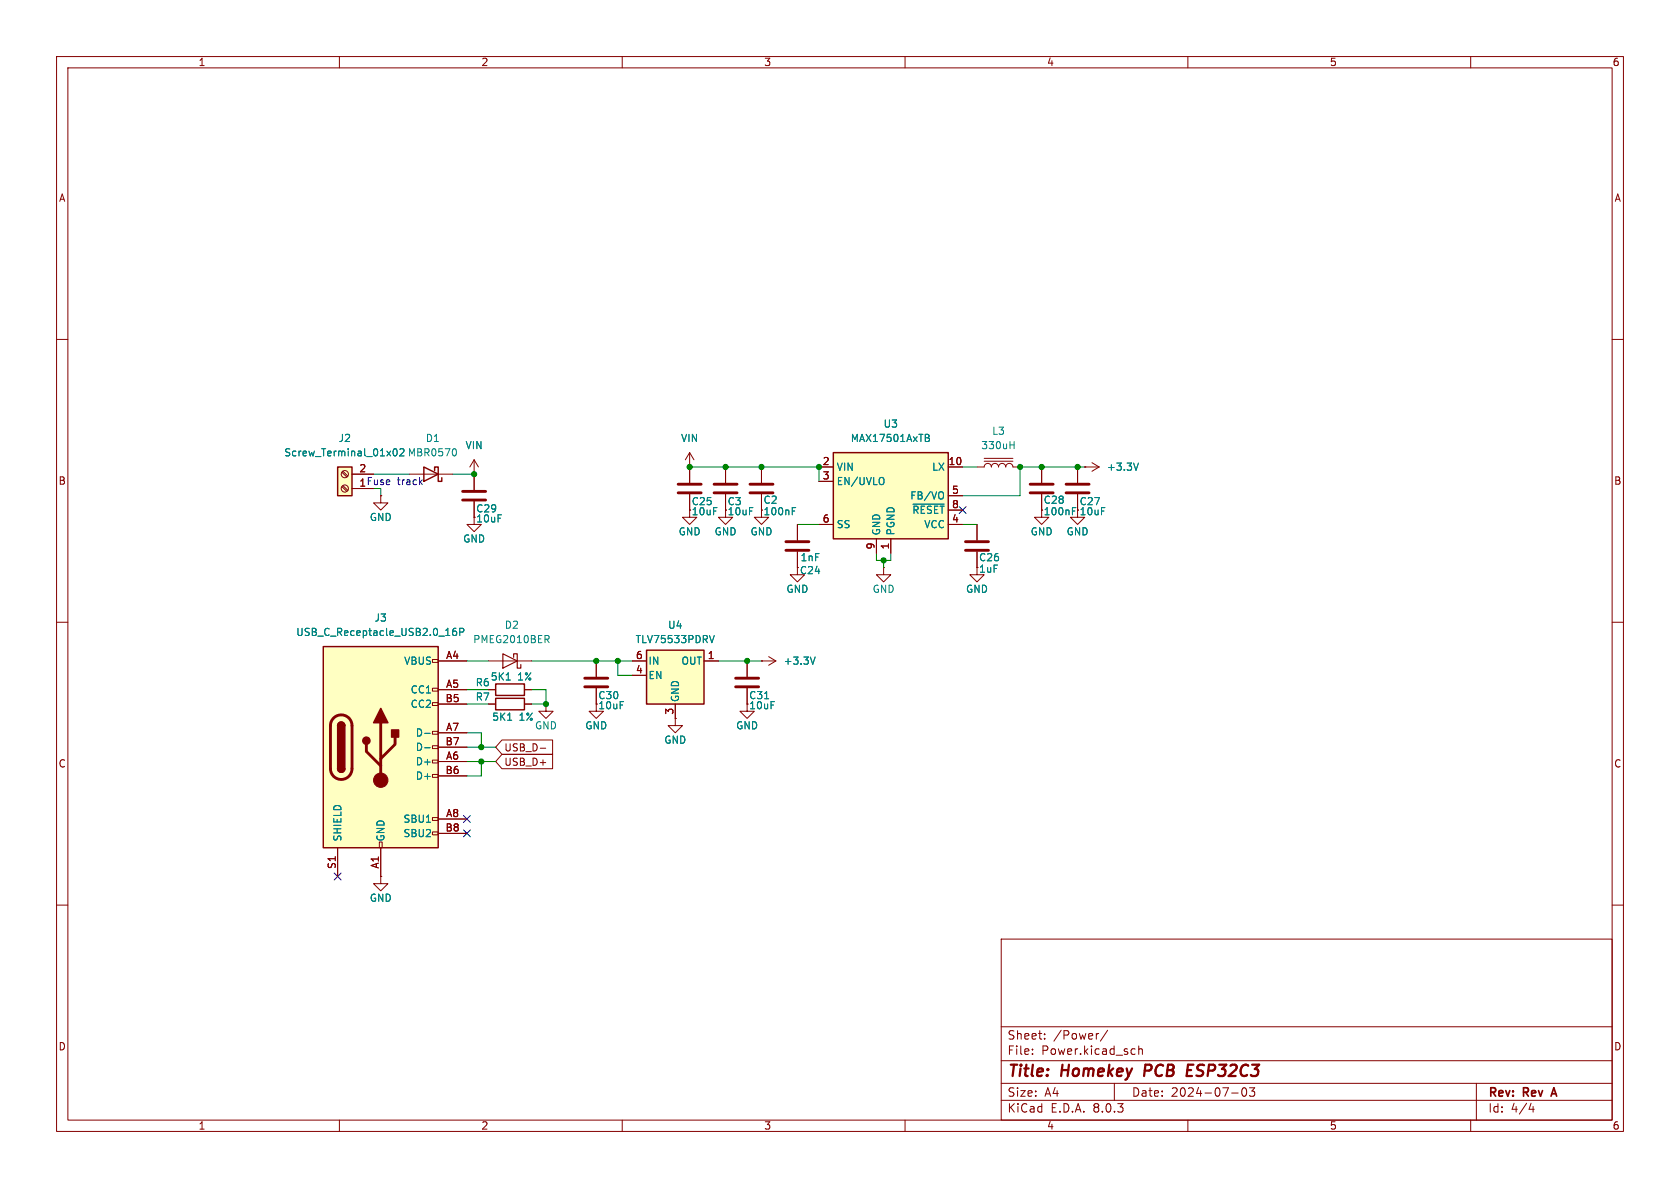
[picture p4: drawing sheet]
<svg xmlns="http://www.w3.org/2000/svg" width="297mm" height="210mm" viewBox="0 0 297 210" stroke-linecap="round" stroke-linejoin="round" font-family="sans-serif">
<g fill="none" stroke="#840000" stroke-width=".18">
<path d="M10 10h277v190h-277zM12 12h273v186h-273zM60 10v2M110 10v2M160 10v2M210 10v2M260 10v2M10 60h2M285 60h2M190.5 87.4v4h1.3l-1.3 1.3-1.3-1.3h1.3M190.5 82.6v2.7M191.8 82.6h.1"/>
<path d="M191.8 82.6h2.5M193 81.8l1.3 .8M194.3 82.6l-1.3 .7M10 110h2M156.2 100.3v1.3h1.3l-1.3 1.3-1.3-1.3h1.3M156.2 100.3h.1M285 110h2M10 160h2M67.3 154.9v1.3h1.3l-1.3 1.3-1.3-1.3h1.3M67.3 154.9h.1M285 160h2M177 166h108v32h-108z"/>
<path d="M60 198v2M110 198v2M160 198v2M177 194.5h108M177 191.5h108M177 187.5h108M177 181.5h108M182.5 186.3v.1M182.5 185.5v.1M184.7 183.6v.1M184.7 182.8v.1M194.2 182.7l-.2 .1"/>
<path d="M195.8 182.1l-1.3 2M197 191.5v3M200.2 185.4l.5 .1M200.7 186.3l-.5 .1M201.3 185.5l.2-.1 .4 .1 .1 .9M201.3 184.9v1.5M210 198v2M217.7 193.2h1.2M219.7 192.4l.2-.1a.81 .81 0 0 1 .6 .6 .81 .81 0 0 1-.3 .8l-.2 .1a.81 .81 0 0 1-.3-1.4zM220.9 192.3h.9l-.5 .6 .4 .1v.7l-.2 .1h-.4l-.2-.1M260 198v2M261 191.5v6.5"/>
<path d="M270.7 195l-.4 1.1h.9M271 195.6v1"/>
</g>
<path d="M274.3 193.4h.8M274.7 192.3l-.5 1.5" fill="none" stroke="#840000" stroke-width=".3"/>
<path d="M202.5 188.2l-.2 2M209.8 190.2h.9M209.9 189.2h.7M210 188.2h1" fill="none" stroke="#840000" stroke-width=".4"/>
<path d="M188.5 87.1h4M188.5 85.6h4" fill="none" stroke="#840000" stroke-width=".51"/>
<path d="M201.3 81.9l-.5 1.2" fill="none" stroke="#008484" stroke-width=".18"/>
<path d="M57.1 114.3h20.4v35.6h-20.4z" fill="#ffffc2"/>
<g fill="none" stroke="#840000" stroke-width=".18">
<path d="M172.7 97.5v4.1h1.3l-1.3 1.3-1.3-1.3h1.3M172.7 92.7v2.8M184.1 87.4v4h1.3l-1.3 1.3-1.2-1.3h1.2M184.1 82.6v2.7M76.5 116.6h1v.5h-1zM77.5 116.8h5M76.5 136.9h1v.5h-1zM76.5 134.4h1v.5h-1zM76.5 131.8h1v.5h-1zM76.5 129.3h1v.5h-1zM76.5 124.2h1v.5h-1zM76.5 121.7h1v.5h-1z"/>
<path d="M77.5 121.9h5M77.5 134.6h5M77.5 129.5h5M77.5 124.5h5M77.5 137.2h5M77.5 132.1h5M59.7 149.9v5M67.1 148.8h.5v1.1h-.5zM67.3 149.9v5M76.5 147.1h1v.5h-1zM76.5 144.5h1v.5h-1zM77.5 144.8h5"/>
<path d="M77.5 147.3h5"/>
</g>
<path d="M57.1 114.3h20.4v35.6h-20.4zM59.7 135.9a.64 .64 0 0 0 .6 .6 .64 .64 0 0 0 .7-.6M59.7 128.3a.64 .64 0 0 1 .6-.7 .64 .64 0 0 1 .7 .7" fill="none" stroke="#840000" stroke-width=".25"/>
<path d="M170.7 95.8h4.1M170.7 97.3h4.1M182.1 85.6h4.1M182.1 87.1h4.1M59 126.9a1.9 1.9 0 0 1 2-.4 1.9 1.9 0 0 1 1.2 1.8v7.6a1.91 1.91 0 0 1-1.9 1.9 1.91 1.91 0 0 1-1.9-1.9v-7.8l.2-.6zM64.8 131.6v1.2l2.5 2.6M67.3 127.8v10.1M69.8 130.3v1.3l-2.5 2.5" fill="none" stroke="#840000" stroke-width=".51"/>
<g fill="#840000" stroke="#840000" stroke-width=".25">
<path d="M59.7 135.9h1.3a.64 .64 0 0 1-.7 .6 .64 .64 0 0 1-.6-.6z"/>
<path d="M59.7 128.3h1.3v7.6h-1.3z"/>
<path d="M59.9 127.8a.64 .64 0 0 1 .7-.1 .64 .64 0 0 1 .4 .6h-1.3z"/>
<path d="M67.3 125.2l1.3 2.6h-2.6z"/>
<path d="M69.2 129h1.3v1.3h-1.3z"/>
<circle cx="64.8" cy="130.9" r=".63"/>
</g>
<circle cx="67.3" cy="137.9" r="1.27" fill="#840000" stroke="#840000" stroke-width=".18"/>
<path d="M189.6 90.3h.4M189.6 89.7h.6M80.6 111.1h-.3a.86 .86 0 0 0 0 1.2l.4-.1v-.4l-.2-.2h-.4l-.1 .2M81.3 111.7h.6l.1-.2-.1-.3-.6-.1v1.2M75.1 129.6h1M75.1 132.2h1" fill="none" stroke="#008484" stroke-width=".18"/>
<path d="M147.3 80h20.3v15.3h-20.3z" fill="#ffffc2"/>
<path d="M74.9 82.6l2.6 1.2-2.6 1.3zM76.8 83.2v-.6h.7v2.5h.6v-.6M147.3 80h20.3v15.3h-20.3zM87.6 123.4h5.1v2.1h-5.1zM87.6 120.9h5.1v2h-5.1z" fill="none" stroke="#840000" stroke-width=".25"/>
<g fill="none" stroke="#840000" stroke-width=".18">
<path d="M67.3 87.6v1.3h1.3l-1.3 1.3-1.3-1.3h1.3M67.3 87.6h.1M72.4 83.8h7.6M83.8 88.6v4.1h1.3l-1.3 1.3-1.3-1.3h1.3M83.8 83.8h.1M83.8 81.3v5.3M83.8 81.3l-.7 1.3M83.8 81.3l.8 1.3M121.9 82.6h.1M121.9 87.4v4h1.3l-1.3 1.3-1.3-1.3h1.3M121.9 80l-.7 1.3M121.9 80v5.3"/>
<path d="M121.9 80l.8 1.3M128.3 87.4v4h1.2l-1.2 1.3-1.3-1.3h1.3M128.3 82.6v2.7M134.6 87.4v4h1.3l-1.3 1.3-1.3-1.3h1.3M134.6 82.6v2.7M141 97.5v4.1h1.2l-1.2 1.3-1.3-1.3h1.3M141 92.7v2.8M144.8 82.6h2.5M144.8 85.1h2.5M144.8 92.7h2.5M154.9 95.3v2.5M157.5 95.3v2.5"/>
<path d="M167.6 82.6h2.6M167.6 92.7h2.6M167.6 87.6h2.6M167.6 90.2h2.6M172.7 82.6h1.3a.64 .64 0 0 1 .6-.7 .64 .64 0 0 1 .7 .7 .64 .64 0 0 1 .6-.7 .64 .64 0 0 1 .6 .7 .64 .64 0 0 1 .7-.7 .64 .64 0 0 1 .6 .7 .64 .64 0 0 1 .6-.7 .64 .64 0 0 1 .7 .7h1.2M174 81.5h5.1M174 81h5.1M86.4 116.8h7.6M105.4 116.8v2.8M132.1 116.8v2.8M134.6 116.8h.1M134.6 116.8h2.6"/>
<path d="M135.9 116.1l1.3 .7M137.2 116.8l-1.3 .8M86.4 124.5h1.2M86.4 121.9h1.2M92.7 124.5h1.3M92.7 121.9h1.3M96.5 124.5v1.2h1.3l-1.3 1.3-1.3-1.3h1.3M96.5 124.5h.1M105.4 121.7v4h1.3l-1.3 1.3-1.3-1.3h1.3M119.4 127v1.3h1.2l-1.2 1.2-1.3-1.2h1.3M119.4 127h.1M132.1 121.7v4h1.2l-1.2 1.3-1.3-1.3h1.3"/>
</g>
<g fill="none" stroke="#008484" stroke-width=".18">
<path d="M80.4 79.3a.79 .79 0 0 1 0 1.3M163.6 76.8l.6 .1 .1 .2-.3 .3M163.6 77.4h.4M164 77.4l.3 .2v.3l-.7 .1M178.6 78.7h.7M179.3 78v1.3M140.1 90.3h.4M140.1 89.7h.6M156.1 84.5a.9 .9 0 0 1 0 1.1M161.4 89.1h5.5M166.6 87a.9 .9 0 0 1 0 1.1M96.7 113l.4 .6"/>
<path d="M96.8 112.3l.3 .3-.1 .3-.2 .1M144.1 116.1l-.4 1.3M89.5 120.2h.7M89.7 127.3h.8M135.2 123.5h.7"/>
</g>
<g fill="none" stroke="#840000" stroke-width=".51">
<path d="M81.8 88.4h4.1M81.8 86.9h4.1M119.9 85.6h4.1M119.9 87.1h4.1M126.2 85.6h4.1M126.2 87.1h4.1M132.6 85.6h4.1M132.6 87.1h4.1M138.9 95.8h4.1M138.9 97.3h4.1M103.4 119.9h4M130 119.9h4.1"/>
<path d="M103.4 121.4h4M130 121.4h4.1"/>
</g>
<path d="M88.9 115.6l2.5 1.2-2.5 1.3zM90.8 116.2v-.6h.6v2.5h.7v-.6" fill="none" stroke="#840000" stroke-width=".2"/>
<path d="M59.7 82.6h2.5v5h-2.5z" fill="#ffffc2"/>
<path d="M59.7 82.6h2.5v5h-2.5z" fill="none" stroke="#840000" stroke-width=".25"/>
<g fill="none" stroke="#840000" stroke-width=".18">
<path d="M60.5 83.5l.8 .8M60.5 86l.8 .9M60.6 83.3l.9 .9M60.6 85.9l.9 .8M62.2 86.4h3.8M62.2 83.8h3.8"/>
<circle cx="61" cy="83.8" r=".63"/>
<circle cx="61" cy="86.4" r=".63"/>
</g>
<path d="M69.6 79.4l.2-.1a.68 .68 0 0 1 .4 .7 .68 .68 0 0 1-.4 .6l-.2-.1-.1-.4zM70.7 79.4l.5-.1 .2 .4-.8 .9h.8" fill="none" stroke="#008484" stroke-width=".18"/>
<path d="M114.3 114.9h10.2v9.6h-10.2z" fill="#ffffc2"/>
<path d="M114.3 114.9h10.2v9.6h-10.2z" fill="none" stroke="#840000" stroke-width=".25"/>
<g fill="none" stroke="#840000" stroke-width=".18">
<path d="M62.2 86.4h3.8M62.2 83.8h3.8M67.3 87.6h.1M83.8 83.8h.1M83.8 83.8v2.8M83.8 88.6v2.8M121.9 82.6h.1M121.9 82.6v2.7M121.9 87.4v2.8M128.3 82.6v2.7M128.3 87.4v2.8M134.6 82.6v2.7"/>
<path d="M134.6 87.4v2.8M141 92.7v2.8M141 97.5v2.8M144.8 82.6h2.5M144.8 85.1h2.5M144.8 92.7h2.5M154.9 95.3v2.5M157.5 95.3v2.5M167.6 82.6h2.6M167.6 92.7h2.6M167.6 87.6h2.6M167.6 90.2h2.6"/>
<path d="M172.7 92.7v2.8M172.7 97.5v2.8M184.1 82.6v2.7M184.1 87.4v2.8M190.5 82.6v2.7M190.5 87.4v2.8M191.8 82.6h.1M77.5 116.8h5M105.4 116.8v2.8M111.8 116.8h2.5M111.8 119.4h2.5M124.5 116.8h2.5"/>
<path d="M132.1 116.8v2.8M134.6 116.8h.1M77.5 121.9h5M77.5 134.6h5M77.5 129.5h5M77.5 124.5h5M77.5 137.2h5M77.5 132.1h5M86.4 121.9h1.2M86.4 124.5h1.2M88.7 130.8h9v2.6h-9l-1.1-1.3zM88.7 133.3h9v2.6h-9l-1.1-1.3z"/>
<path d="M92.7 121.9h1.3M92.7 124.5h1.3M95.5 132.3h1M105.4 121.7v2.8M119.4 127h.1M119.4 124.5v2.5M132.1 121.7v2.8M59.7 149.9v5M67.3 154.9h.1M67.3 149.9v5M77.5 144.8h5M77.5 147.3h5"/>
</g>
<g fill="none" stroke="#008484" stroke-width=".18">
<path d="M69.6 79.4l.2-.1a.68 .68 0 0 1 .4 .7 .68 .68 0 0 1-.4 .6l-.2-.1-.1-.4zM70.7 79.4l.5-.1 .2 .4-.8 .9h.8M163.6 76.8l.6 .1 .1 .2-.3 .3M163.6 77.4h.4M164 77.4l.3 .2v.3l-.7 .1M140.1 90.3h.4M140.1 89.7h.6M156.1 84.5a.9 .9 0 0 1 0 1.1M161.4 89.1h5.5M166.6 87a.9 .9 0 0 1 0 1.1M189.6 90.3h.4M189.6 89.7h.6"/>
<path d="M201.3 81.9l-.5 1.2M80.6 111.1h-.3a.86 .86 0 0 0 0 1.2l.4-.1v-.4l-.2-.2h-.4l-.1 .2M81.3 111.7h.6l.1-.2-.1-.3-.6-.1v1.2M126.3 112.3l-.4 1.3M144.1 116.1l-.4 1.3M75.1 129.6h1M75.1 132.2h1M89.5 120.2h.7M89.7 127.3h.8M135.2 123.5h.7"/>
</g>
<g fill="none" stroke="#008400" stroke-width=".18">
<path d="M66 83.8h6.4M67.3 86.4v1.2M80 83.8h3.8M121.9 82.6h22.9v2.5M141 92.7h3.8M154.9 97.8v1.3h2.6v-1.3M156.2 99.1v1.2M170.2 82.6h2.5M170.2 92.7h2.5M191.8 82.6h-11.5v5h-10.1M82.5 116.8h3.9M94 116.8h17.8"/>
<path d="M109.2 116.8v2.6h2.6M127 116.8h7.6M82.5 129.5h2.6v2.6M82.5 134.6h5.1M82.5 121.9h3.9M82.5 124.5h3.9M82.5 132.1h5.1M85.1 134.6v2.6h-2.6M94 121.9h2.5v2.6h-2.5"/>
</g>
<path d="M169.6 89.6l1.2 1.2M170.8 89.6l-1.2 1.2M59.1 154.3l1.2 1.2M60.3 154.3l-1.2 1.2M81.9 144.2l1.3 1.2M81.9 146.7l1.3 1.2M83.2 144.2l-1.3 1.2M83.2 146.7l-1.3 1.2" fill="none" stroke="#000084" stroke-width=".18"/>
<g fill="#008400" stroke="#008400" stroke-width=".18">
<circle cx="85.1" cy="132.1" r=".46"/>
<circle cx="83.8" cy="83.8" r=".46"/>
<circle cx="96.5" cy="124.5" r=".46"/>
<circle cx="85.1" cy="134.6" r=".46"/>
<circle cx="105.4" cy="116.8" r=".46"/>
<circle cx="109.2" cy="116.8" r=".46"/>
<circle cx="121.9" cy="82.6" r=".46"/>
<circle cx="132.1" cy="116.8" r=".46"/>
<circle cx="128.3" cy="82.6" r=".46"/>
<circle cx="144.8" cy="82.6" r=".46"/>
<circle cx="134.6" cy="82.6" r=".46"/>
<circle cx="180.3" cy="82.6" r=".46"/>
<circle cx="184.1" cy="82.6" r=".46"/>
<circle cx="156.2" cy="99.1" r=".46"/>
<circle cx="190.5" cy="82.6" r=".46"/>
</g>
<g font-size="2.8" fill="#840000">
<text x="178" y="190.9">Title:</text>
<text x="187.7" y="190.9">Homekey</text>
<text x="203.1" y="190.9">PCB</text>
<text x="211.4" y="190.9">ESP32C3</text>
</g>
<g font-size="2.1" fill="#840000">
<text x="178" y="184">Sheet:</text>
<text x="186.2" y="184">/Power/</text>
<text x="178" y="186.7">File:</text>
<text x="184.1" y="186.7">Power.kicad_sch</text>
<text x="178" y="196.9">KiCad</text>
<text x="178" y="194.1">Size:</text>
<text x="184.7" y="194.1">A4</text>
<text x="185.7" y="196.9">E.D.A.</text>
<text x="193.3" y="196.9">8.0.3</text>
<text x="200" y="194.1">Date:</text>
<text x="207" y="194.1">2024-07-03</text>
<text x="263" y="194.3">Rev:</text>
<text x="263" y="196.9">Id:</text>
<text x="267.1" y="196.9">4/4</text>
<text x="269.4" y="194.3">Rev</text>
<text x="275.1" y="194.3">A</text>
</g>
<g font-size="1.8" fill="#840000">
<text x="35" y="11.9">1</text>
<text x="85" y="11.9">2</text>
<text x="135" y="11.9">3</text>
<text x="185" y="11.9">4</text>
<text x="235" y="11.9">5</text>
<text x="285" y="11.9">6</text>
<text x="10.3" y="35.9">A</text>
<text x="285.3" y="35.9">A</text>
<text x="63.4" y="83.6">2</text>
<text x="145.3" y="82.3">2</text>
<text x="167.6" y="82.3">10</text>
<text x="10.3" y="85.9">B</text>
<text x="63.4" y="86.1">1</text>
<text x="145.3" y="84.8">3</text>
<text x="168.2" y="87.4">5</text>
<text x="168.2" y="89.9">8</text>
<text x="285.3" y="85.9">B</text>
<text x="122.2" y="91.3">10uF</text>
<text x="145.3" y="92.5">6</text>
<text x="168.2" y="92.5">4</text>
<text x="154.7" y="97.2" transform="rotate(-90 154.7 97.2)">9</text>
<text x="157.2" y="97.2" transform="rotate(-90 157.2 97.2)">1</text>
<text x="173" y="101.4">1uF</text>
<text x="78.8" y="116.6">A4</text>
<text x="112.3" y="119.1">4</text>
<text x="112.3" y="116.6">6</text>
<text x="125" y="116.6">1</text>
<text x="78.7" y="124.2">B5</text>
<text x="78.8" y="121.7">A5</text>
<text x="105.7" y="125.6">10uF</text>
<text x="78.7" y="131.8">B7</text>
<text x="78.8" y="129.3">A7</text>
<text x="119.1" y="126.4" transform="rotate(-90 119.1 126.4)">3</text>
<text x="10.3" y="135.9">C</text>
<text x="78.7" y="136.9">B6</text>
<text x="78.8" y="134.4">A6</text>
<text x="89.1" y="133">USB_D-</text>
<text x="89.1" y="135.6">USB_D+</text>
<text x="285.3" y="135.9">C</text>
<text x="78.7" y="147.1">B8</text>
<text x="78.8" y="144.5">A8</text>
<text x="59.4" y="153.7" transform="rotate(-90 59.4 153.7)">S1</text>
<text x="67.1" y="153.7" transform="rotate(-90 67.1 153.7)">A1</text>
<text x="10.3" y="185.9">D</text>
<text x="285.3" y="185.9">D</text>
<text x="35" y="199.9">1</text>
<text x="85" y="199.9">2</text>
<text x="135" y="199.9">3</text>
<text x="185" y="199.9">4</text>
<text x="235" y="199.9">5</text>
<text x="285" y="199.9">6</text>
</g>
<g font-size="1.8" fill="#008484">
<text x="156.1" y="75.8">U3</text>
<text x="175.3" y="77.1">L3</text>
<text x="50.2" y="80.9">Screw_Terminal_01x02</text>
<text x="59.8" y="78.3">J2</text>
<text x="72" y="80.9">MBR0570</text>
<text x="75.2" y="78.3">D1</text>
<text x="82.2" y="79.6">VIN</text>
<text x="120.3" y="78.3">VIN</text>
<text x="147.8" y="83.4">VIN</text>
<text x="150.3" y="78.3">MAX17501AxTB</text>
<text x="164.7" y="83.4">LX</text>
<text x="173.4" y="79.6">330uH</text>
<text x="195.6" y="83.4">+3.3V</text>
<text x="122.2" y="89.5">C25</text>
<text x="128.5" y="89.5">C3</text>
<text x="134.9" y="89.3">C2</text>
<text x="147.8" y="86">EN/UVLO</text>
<text x="160.8" y="88.5">FB/VO</text>
<text x="184.4" y="89.3">C28</text>
<text x="190.8" y="89.5">C27</text>
<text x="65.3" y="92.3">GND</text>
<text x="84.1" y="90.8">C29</text>
<text x="84.1" y="92.6">10uF</text>
<text x="119.9" y="94.8">GND</text>
<text x="126.2" y="94.8">GND</text>
<text x="128.5" y="91.3">10uF</text>
<text x="132.6" y="94.8">GND</text>
<text x="134.9" y="91.3">100nF</text>
<text x="147.8" y="93.6">SS</text>
<text x="155.8" y="94.7" transform="rotate(-90 155.8 94.7)">GND</text>
<text x="158.3" y="94.7" transform="rotate(-90 158.3 94.7)">PGND</text>
<text x="161.2" y="91">~{RESET}</text>
<text x="163.3" y="93.6">VCC</text>
<text x="182.1" y="94.8">GND</text>
<text x="184.4" y="91.3">100nF</text>
<text x="188.5" y="94.8">GND</text>
<text x="190.8" y="91.3">10uF</text>
<text x="81.8" y="96.1">GND</text>
<text x="141.3" y="101.7">C24</text>
<text x="141.4" y="99.4">1nF</text>
<text x="173" y="99.4">C26</text>
<text x="138.9" y="105">GND</text>
<text x="154.2" y="105">GND</text>
<text x="170.7" y="105">GND</text>
<text x="52.3" y="112.6">USB_C_Receptacle_USB2.0_16P</text>
<text x="66.1" y="110.1">J3</text>
<text x="83.6" y="113.9">PMEG2010BER</text>
<text x="89.1" y="111.4">D2</text>
<text x="112.3" y="113.9">TLV75533PDRV</text>
<text x="118" y="111.4">U4</text>
<text x="71.4" y="117.7">VBUS</text>
<text x="114.6" y="117.7">IN</text>
<text x="120.4" y="117.7">OUT</text>
<text x="138.4" y="117.7">+3.3V</text>
<text x="72.5" y="122.8">CC1</text>
<text x="72.5" y="125.3">CC2</text>
<text x="84" y="124.1">R7</text>
<text x="84" y="121.5">R6</text>
<text x="86.7" y="120.5">5K1</text>
<text x="91.5" y="120.5">1%</text>
<text x="105.7" y="123.8">C30</text>
<text x="114.6" y="120.2">EN</text>
<text x="120.2" y="124.2" transform="rotate(-90 120.2 124.2)">GND</text>
<text x="132.3" y="123.8">C31</text>
<text x="132.3" y="125.6">10uF</text>
<text x="73.4" y="130.4">D-</text>
<text x="86.9" y="127.6">5K1</text>
<text x="91.8" y="127.6">1%</text>
<text x="94.5" y="129.1">GND</text>
<text x="103.4" y="129.1">GND</text>
<text x="117.3" y="131.7">GND</text>
<text x="130" y="129.1">GND</text>
<text x="73.4" y="135.5">D+</text>
<text x="73.4" y="132.9">D-</text>
<text x="73.4" y="138">D+</text>
<text x="60.6" y="148.8" transform="rotate(-90 60.6 148.8)">SHIELD</text>
<text x="68.2" y="148.8" transform="rotate(-90 68.2 148.8)">GND</text>
<text x="71.2" y="145.6">SBU1</text>
<text x="71.2" y="148.2">SBU2</text>
<text x="65.3" y="159.6">GND</text>
</g>
<text font-size="1.8" fill="#008400" x="63.4" y="86.1">1Fuse</text>
<text font-size="1.8" fill="#0000c2" x="70.2" y="86">track</text>
</svg>
